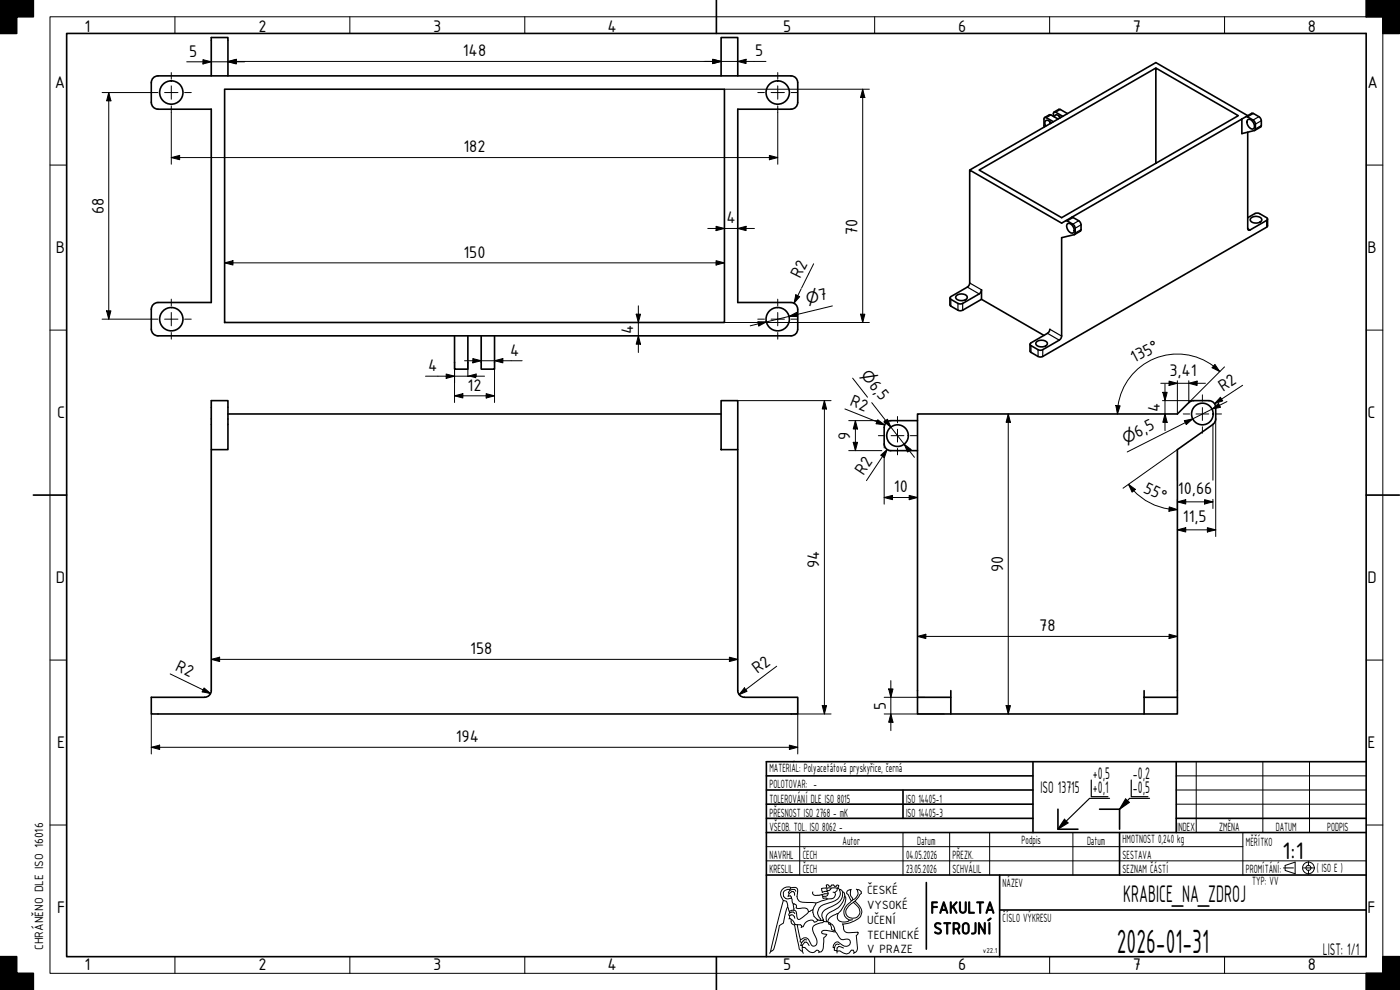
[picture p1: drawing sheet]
<svg xmlns="http://www.w3.org/2000/svg" width="420mm" height="297mm" viewBox="0 0 420 297" stroke-linecap="round" stroke-linejoin="round" font-family="sans-serif">
<!-- layer: Viditelna silna -->
<g fill="none" stroke="#000" stroke-width=".49">
<path d="M0 0h10v5h-5v5h-5M410 0h10v10h-5v-5h-5zM46 23.4l1.4-.6h190a2.02 2.02 0 0 1 2 2v6a1.99 1.99 0 0 1-2 2h-16v58h16a2.02 2.02 0 0 1 2 2v6a1.99 1.99 0 0 1-2 2h-190a2.02 2.02 0 0 1-2-2v-6a2.02 2.02 0 0 1 2-2h16v-58h-16a2.02 2.02 0 0 1-2-2v-6zM63.4 22.8v-11.5h5v11.5M67.4 26.8h150v70h-150zM216.4 22.8v-11.5h5v11.5M313.5 35.3l1.7-.9 2.3 1.3M315 36.5l.2 .6M315.4 36.9a1 1 0 0 0-.7-.8 1 1 0 0 0-1.1 .4l.2 1.4M316.1 36.5l-2.1-1.2h-.5l-.2 .4 .1 2.4M316.1 34.9l.1-1.1 .4-.2 2.4 1.3M316.3 33.6l1.7-.8 2.4 1.3"/>
<path d="M316.4 35.1l.1-.4a1.06 1.06 0 0 1 1.8 .6M317.8 34.8l.3 .6M346.9 20.4l-53 30.6 24.7 14.3 53-30.6-24.7-14.3v28.6M372.7 35.7l3.2-1.7 2.2 1.2a2.6 2.6 0 0 1 .4 2.5l-.2 .4-1.7 1M372.7 35.7l-51.1 29.5M373.9 35l.5 .1 1.9 1.1a2.61 2.61 0 0 1 .5 2.5l-.3 .5-3.8 .9v-4.4M374.5 39.7v29.2l.7 .1 4.9-2.9 .3-.4-.3-.4-2.1-1.2-.7-.2-.7 .2-2.1 1.2M374.5 34.7l-27.6-15.9-55.9 32.2M374.5 35.9a1.85 1.85 0 0 1 1.7 2.7 1.84 1.84 0 0 1-1.7-2.7zM319.8 66.2l.5 .1 1.9 1.2a2.67 2.67 0 0 1 .5 2.4l-.3 .5-3.8 .9v29.5l-.2 .7-.5 .6-5.3 2.9-1.1-.1-2.3-1.4 .2-.6 5.2-3.1 .5-1M320.4 67.1a1.84 1.84 0 0 1 1.7 2.7 1.84 1.84 0 0 1-1.7-2.7zM321.6 65.2l.5 .1 1.9 1.2a2.61 2.61 0 0 1 .4 2.4l-.2 .4-1.7 1.1"/>
<path d="M321.6 65.2l-3 1.7-27.6-15.9v34.3l-.7 .8-4.9 2.9-.3 .4 .3 .4 2.1 1.2 1.1 .2 5.3-3 .5-.6 .2-.7v2.9M375.5 65.3l1.5-.4a1.46 1.46 0 0 1 1.7 1.2 2.12 2.12 0 0 1-3.5-.1zM380.4 65.7v2.1l-.3 .4-67.2 38.8-1 .1-2.7-1.5-.1-2.3M285.1 89.4v2.3l2.4 1.4 .7 .2 .7-.2 5.7-3.3M287.1 88.6l1.5-.4a1.46 1.46 0 0 1 1.7 1.1 2.11 2.11 0 0 1-3.5-.1zM294.6 89.8l18.7 10.8M136.4 100.8v10h4v-10M144.4 100.8v10h4v-10M311.2 102.5l1.5-.4a1.13 1.13 0 0 1 1.2 .2 1.13 1.13 0 0 1 .3 1.2 2.19 2.19 0 0 1-3.4-.4zM63.4 120.2h5v14.7h-5zM63.4 134.9v72.3a1.99 1.99 0 0 1-2 2M68.4 124.2h148"/>
<path d="M216.4 120.2h5v14.7h-5zM221.4 134.9v72.3a1.99 1.99 0 0 0 2 2M265.4 133.2a1.99 1.99 0 0 0 2 2h8M275.4 126.2h-8a1.99 1.99 0 0 0-2 2v5M364 127.4l-10.7 7.5v74.3M364.8 125.7l-.3 1.1-.5 .5M364.9 125.7l-.1-3.5a1.99 1.99 0 0 0-2-2l-5.4 .2-4.1 3.8h-77.9v85M61.4 209.2h-16v5h194v-5h-16M275.4 209.2h10v5h-10zM285.4 207.2v2M285.4 214.2h58M343.4 209.2h9.9"/>
<path d="M343.4 209.2v5h9.9v-5M343.4 207.2v2M230 237h80M230 232.8h80M271 237v8.5M310 228.5v21.3M230 245.5h80M230 241.3h80M317.5 242.8v6h6M330 242.8h6v6M353 245.5h57M0 287h5v5h5v5h-10"/>
<path d="M410 292h5v-5h5v10h-10z"/>
<circle cx="51.4" cy="27.8" r="3.5"/>
<circle cx="233.4" cy="27.8" r="3.5"/>
<circle cx="51.4" cy="95.8" r="3.5"/>
<circle cx="233.4" cy="95.8" r="3.5"/>
<circle cx="269.4" cy="130.7" r="3.2"/>
<circle cx="360.8" cy="124.2" r="3.2"/>
</g>
<g fill="none" stroke="#000" stroke-width=".35">
<path d="M315.4 34.5l-1.4 .8M318.2 32.9l-1.4 .8M376.2 34.1l-1.8 1M377.8 35l-1.7 1M378.5 36.2l-1.7 1M378.5 37.7l-1.7 1M322.1 65.3l-1.8 1M323.7 66.2l-1.7 1.1M324.4 68.9l-1.7 1M324.4 67.5l-1.7 1M374.5 68.6l.7 .4M380.1 66.1v2.1"/>
<path d="M285.4 89.8v2.1M287.5 91v2.1M288.9 91v2.1M290.3 86.1l3.6 2.1M291 84.9l3.6 2M315.1 98.8l3.5 2M309.4 103.7v2M311.5 104.9v2.1M312.9 104.9v2.1M314.4 100l3.5 2.1M327.5 234v5h5M333 239.5h-6l-9.5 9.3"/>
<path d="M337.8 239.7l-1.8 3.1M339.5 234v5h5M345 239.5h-6l-3 3.3 2.9-2.1M319.5 245.8l-2 3 3-1.9"/>
</g>
<g fill="#000">
<path d="M0 0h10v5h-5v5h-5z" fill-rule="evenodd"/>
<path d="M410 0h10v10h-5v-5h-5z" fill-rule="evenodd"/>
<path d="M0 287h5v5h5v5h-10z" fill-rule="evenodd"/>
<path d="M410 292h5v-5h5v10h-10z" fill-rule="evenodd"/>
</g>
<!-- layer: Viditelna tenka -->
<path d="M319.5 245.8l1 1.1-3 1.9zM337.8 239.7l1.1 1-2.9 2.1z" fill="#000"/>
<g fill="none" stroke="#000" stroke-width=".3">
<path d="M15 5h400v287h-400zM52.5 5v5M105 5v5M157.5 5v5M262.5 5v5M315 5v5M367.5 5v5M15 49.5h5M410 49.5h5M15 99h5M410 99h5M15 198h5"/>
<path d="M410 198h5M337.8 239.7l1.1 1M359 228.5v21.3M379 228.5v21.3M393 228.5v21.3M15 247.5h5M230 254h143M297 249.8v12.7M319.5 245.8l1 1.1M410 247.5h5M52.5 287v5M105 287v5"/>
<path d="M157.5 287v5M262.5 287v5M315 287v5M367.5 287v5"/>
</g>
<!-- layer: Ramecek -->
<path d="M20 10h390v277h-390zM215 0v10M10 148.5h10M410 148.5h10M215 287v10" fill="none" stroke="#000" stroke-width=".49"/>
<!-- layer: LEV CVUT -->
<g fill="none" stroke="#000" stroke-width=".3">
<path d="M235.1 270.2l-3.8 15.3a1.34 1.34 0 0 0 1.1-1.3l1.5-6.4 1.2-.8 .2-1.1a8.5 8.5 0 0 1 1.1-3.7M236.4 272.2l.5 1.3M236.6 268.8l-.1 .2M236.9 268.1l.7-.6h.5l.4 .5v.6M237 273.7l.1 .1M237 273.8l-.3 .7 .1 .2a1.1 1.1 0 0 1 1.7 .8M237 274.8v.8l-.2 .1M237 275.6l.9 .5 .7 1.3 .7 .1M237.1 267.1l1.4-.2 .3 .5M237.1 267.1v-.2a1.5 1.5 0 0 0-2 1.6 1.5 1.5 0 0 0 2.4 1l-.3-.7h-.6M237.1 267.1l-.5 .7 .3 .3-.3 .7M237.1 273.8l1-.1 .4 .4"/>
<path d="M237.3 266.4l-.2 .5M237.4 275.9a1.21 1.21 0 0 0 1.1 1.7l.1-.2M237.5 269.5l.6 1.7M238.1 271.2l.8 .3v.9l1.3 .2a1.72 1.72 0 0 1 2.4 1l1.4-.6M238.1 271.2l.2 1.9h-.7l-.7 .4 .1 .2M238.3 273.1l.6 .4 .4 2.1a.52 .52 0 0 0 .9 .1l2.1-1.6 .3-.5M238.5 277.6l1.2 6a1.5 1.5 0 0 0 1.1 1.8l.3 .6M239.3 277.5h.9l.4 .3v.3M240.6 278.1l-.2 .2M244 273a2.72 2.72 0 0 0 1.3 2.9l.1 .2M244 267.6v.7a1.72 1.72 0 0 0 1.8 .3l1.8-.4h.9M244.9 271l-.9 2"/>
<path d="M245.4 276.1l-1 .6-.3-.5a2.42 2.42 0 0 0-3 1.8l-.5 .1M246.4 276.2h.5M246.6 268.4l.3 .5M246.8 267.7l.9-.3 .5 .1 .3 .7M246.8 267.7l-.1 .1M246.9 276.2h.3v.2l.8 .1M247.1 276v.1M247.2 276.4l-.3 .4-.7 .1a3 3 0 0 0-2.3 1.4 8.6 8.6 0 0 0 1.3 3.8 1.09 1.09 0 0 1-.2 1.5 1.09 1.09 0 0 1-1.5-.1 3.4 3.4 0 0 0-1.6-2.1h-.6l-1.1 .5-.9-4.4M248 276.5h.4M248.2 267.2l-.1-.7h3.2l-.1 .7-.6 .6M248.2 269.7a9.7 9.7 0 0 1-6 1.1 2.4 2.4 0 0 1-2.9-1.1v-3.1a1.65 1.65 0 0 0-2-.2l-.1-.1a2.2 2.2 0 0 0-2.8 1.1 2.2 2.2 0 0 0 1 2.8l.4 .2a1.79 1.79 0 0 1 .6 1.8M248.2 267.2v.3"/>
<path d="M248.4 276.5l.3 .3M248.5 268.2l-.2 .5-.4 .2h-1l.1 .7 1-.2 .2 .3M248.7 276.8a2.95 2.95 0 0 1 1.9 2.3h-.5a1.11 1.11 0 0 1-.7-1.3l-.2-.4-.5-.2zM249.3 277.1l-.1 .3M249.4 266.5l-.6 .7h-.6M250 267.7l.6 .1a1.3 1.3 0 0 1-1 1.9h-1.4M250.6 279.1l1.7 2.6 .8 .2 1.1-.1a.93 .93 0 0 1 1 1 1.62 1.62 0 0 1-1.3 1.2 1.62 1.62 0 0 1-1.6-.8l-.8-.6a1.57 1.57 0 0 0-1.5 1.7l.5 .1 .3-1 .5-.2 .6 .2M250.7 279.5l-.5 .1a4.9 4.9 0 0 0-3.5-.2l-.1 .6 1.5 .4-.9 1-.1 2.2a2.38 2.38 0 0 1-.6 2l-.7 .1-.2-.5-.5-.1a1.66 1.66 0 0 1-2.8-.1 1.2 1.2 0 0 0-1.5-.7v-.7h-.6M251.3 266.5h.2M251.5 274.1a6.2 6.2 0 0 0-2.9 1.8l-.2 .6M251.5 266.5l.3-.8-.3-.1-.3-.1-.3 .4h-.4l-.3-.4h-.6l-.3 .4h-.4l-.4-.4h-.3h-.2v1l-1.4 .1 .2 1.1M251.5 274.1a1.74 1.74 0 0 0 .1 2.1 1.74 1.74 0 0 0 2 .4l.9-.1 .3-.4"/>
<path d="M251.5 266.5l.5 .4M252 267a2.49 2.49 0 0 1-2.1 3.6 6.6 6.6 0 0 0-4.1 1.8 2.45 2.45 0 0 0 .4 3.3l.2 .5-1-.1M252.1 266.9l-.1 .1M252.1 266.9l1.2 .9 .2 1.2M252.8 277.2l.2 .1M252.9 267.6a4 4 0 0 1-3.1 4.3 4.3 4.3 0 0 0-3.1 2.1 2.11 2.11 0 0 0 .4 2l-.2 .2M253 277.3l.2 .7a1.43 1.43 0 0 0 1.5 1.9l2.6-.2 .2 .2-.2-.2M253.5 269l.3 .4a6 6 0 0 1-2.3 4.7M253.5 269a6.4 6.4 0 0 1-4.4 4.7 2.17 2.17 0 0 0-1.1 2.8M254.2 267.4l.9-.5 .3 2.1a.9 .9 0 0 1 .4 1.1l-.3 .2-.9-1.9-.5-.3zM255.3 266.9v.1M255.5 266.9h-.4"/>
<path d="M255.5 270.3l-.3 .4a3.4 3.4 0 0 0-1.6 4.2l1.2 1.2M255.9 276l-1.1 .1M256.6 270.4a5.2 5.2 0 0 1 2.1 3.3 3.1 3.1 0 0 1-2.3 2.7l-1.8 .6-1.6 .3M257 266.8l.3 .1M257.3 266.9a.89 .89 0 0 1 1.1 .5 .89 .89 0 0 1-.5 1.2l-.3 .7-1.5 1.5a3.9 3.9 0 0 0-2.3 3 2.15 2.15 0 0 0 3.4 1.4 2.15 2.15 0 0 0-.2-3.6l-.9-.8M257.3 266.9a2.11 2.11 0 0 1-1.3 3M257.5 279.9l-.5 .8 .3 3.8a1.22 1.22 0 0 1-1 1.3l-.3-.7h-.5l-.7 .8a2.57 2.57 0 0 1-2.8-.6l-.8 .1M231.3 285.5l-.3 .5M240.2 281.9l-.1 .7 .5 .2 .8-.9 .7 .1M240.6 282.8l-.2 .8M240.8 283.6l.7-.9h.5l.8 1M240.8 284.1l.2 .2"/>
<path d="M240.8 284.3v1.1M245.8 285.7l-.1 .1M250.5 284.4l-.1 .7 .7 .1M251.1 285.2l.1 .2M251.2 285.4v.5M253.2 284.5a1.36 1.36 0 0 0-2 0l-.1 .7M256.3 285.8l-.2 .2"/>
</g>
<!-- layer: Osa -->
<g fill="none" stroke="#000" stroke-width=".3">
<path d="M45.4 27.8h2M49.4 27.8h4M51.4 21.8v2M51.4 25.8v4M51.4 31.8v2M55.4 27.8h2M227.4 27.8h2M231.4 27.8h4M233.4 21.8v2M233.4 25.8v4M233.4 31.8v2M237.4 27.8h2"/>
<path d="M45.4 95.8h2M49.4 95.8h4M51.4 89.8v2M51.4 93.8v4M51.4 99.8v2M55.4 95.8h2M227.4 95.8h2M231.4 95.8h4M233.4 89.8v2M233.4 93.8v4M233.4 99.8v2M237.4 95.8h2"/>
<path d="M360.9 118.5v1.9M263.6 130.7h1.9M267.4 130.7h3.9M269.4 125v1.9M269.4 128.8v3.8M269.4 134.5v2M273.2 130.7h1.9M355.1 124.2h1.9M358.9 124.2h3.9M360.9 122.3v3.8M360.9 128v2M364.7 124.2h1.9"/>
<path d="M392.7 258.5v1.3M385.2 260.4h3M391.2 260.4h3M392.7 261.1v1.2"/>
</g>
<!-- layer: Viditelna silna -->
<g fill="none" stroke="#000" stroke-width=".3">
<path d="M353 237h57M353 232.8h57M353 241.3h57M388.7 258.7v3.5l-3-1v-1.5"/>
<circle cx="392.7" cy="260.4" r="1.75"/>
<circle cx="392.7" cy="260.4" r=".75"/>
</g>
<path d="M230 258.3h180M240 249.8v12.7M271 249.8v12.7M285 249.8v12.7M322 249.8v12.7M373 249.8v12.7M388.7 258.7l-3 1" fill="none" stroke="#000" stroke-width=".3"/>
<!-- layer: LEV CVUT -->
<path d="M278 264.8v20" fill="none" stroke="#000" stroke-width=".49"/>
<path d="M353 228.5v21.3M410 228.5h-180v58.5M230 249.8h180M336 249.8v12.7M230 262.5h180M300 273h110M300 262.5v24.5" fill="none" stroke="#000" stroke-width=".49"/>
<g fill="none" stroke="#000" stroke-width=".3">
<path d="M56 18.5h17.4M60.9 17.9l2.5 .6-2.5 .7zM68.4 18.4l2.5-.6v1.3zM68.4 18.5l2.5-.6v1.3zM68.4 18.4h161.5M213.9 17.8l2.5 .6-2.5 .7zM221.4 18.4l2.5-.6v1.3zM30.6 27.8h14.8M32.6 27.8l.7 2.5h-1.3zM32.6 27.8v68M51.4 33.8v15.5M217.4 26.8h15.9"/>
<path d="M233.4 33.8v15.5M233.5 26.8h27.4M258.9 26.8l.7 2.5h-1.3zM258.9 26.8v70M51.4 47.3l2.5-.7v1.3zM51.4 47.3h182M230.9 46.6l2.5 .7-2.5 .6zM67.4 78.9l2.5-.7v1.3zM67.4 78.9h150M212.4 68.6h14M214.9 78.2l2.5 .7-2.5 .6zM214.9 67.9l2.5 .7-2.5 .6z"/>
<path d="M221.4 68.6l2.5-.7v1.3zM244.2 79.1l-3.6 7.3M30.6 95.8h14.8M32 93.3h1.3l-.7 2.5zM190.9 94.3h1.3l-.6 2.5zM191.6 91.8v14M217.4 96.8h10.2M227.4 96.5l2.6 .1-2.3 1.2zM229.9 96.8h3.4M233.5 96.8h27.4M236.8 94.9l2.3-1.2 .3 1.3zM238.8 88.4l1.2 .6-1.7 2z"/>
<path d="M239.2 94.3l-14.1 3.5M240.4 86.7l-2.1 4.3M249.8 91.8l-13 3.1M258.3 94.3h1.3l-.7 2.5zM127.7 112.9h17.7M133.9 112.2l2.5 .7-2.5 .6zM136.4 118.8l2.5-.7v1.3zM136.4 118.8h12M136.4 108.8v12M139.4 108.2h17.3M140.4 108.8v4.2M140.8 113l-.4-.1 2.5-.7v.8"/>
<path d="M141.9 107.6l2.5 .6-2.5 .7zM145.9 118.1l2.5 .7-2.5 .6zM148.4 108.2l2.5-.6v1.3zM148.4 108.8v12M191.6 100.8l.6 2.5h-1.3zM255.9 113.5l4.4 5.7M348.4 115h13.4M349 117.7h1.3l-.7 2.5zM349.6 115.2v14M350.9 114.3l2.4 .7-2.4 .7zM353.3 114.2v10M356.8 115l2.5-.7v1.4z"/>
<path d="M364.6 109.3l1.5 2.2-2.3-1.2zM366.1 111.5a18 18 0 0 0-19.6-3.9 18 18 0 0 0-11.1 16.6M366.3 119.2l.7 1.1-2.5 .8zM367.5 110.1l-10.7 10.7v-6.6M372.9 115.6l-8.4 5.5M221.4 120.2h28M247.4 120.2l.7 2.5h-1.3zM247.4 120.2v94M253.6 122.7l11.9 4.8M254.7 126.2h8.7M254.7 135.2h9.9M256.1 132.7h1.3l-.7 2.5z"/>
<path d="M256.7 126.2l.7 2.5h-1.3zM256.7 126.2v9M261.6 120.8l12.8 16.4M263.4 125.9l2.1 1.6-2.6-.4zM264.3 136.6l1.9-1.7-.8 2.4zM265.3 126.6l1-.8 1.1 2.3zM265.4 133.2v1.2M265.4 137.2v14.1M265.4 126.2h.5M266.2 134.9l-6.2 9.3M266.6 135.2h.8M267.3 126.2h.1"/>
<path d="M271.4 133.3l2 1.5-1 .8zM302.6 124.2l.6 2.5h-1.3zM302.6 124.2v90M334.9 121.7l1.3 .1-.8 2.4zM348.9 120.2h9.3M349.6 124.2l.7 2.5h-1.3zM355.4 126.2l2.5-.5-1.9 1.7zM357.9 125.7l-19.6 9.9M363.8 122.7l1.9-1.7 .6 1.2zM364 127.4v16.7M364.9 125.7v35.3M368.2 120.5l-12.5 6.3"/>
<path d="M265.4 149.3l2.5-.7v1.3zM265.4 149.3h10M272.9 148.6l2.5 .7-2.5 .6zM338.7 145.3l2.1 1.5-1 .9zM338.7 145.3a18 18 0 0 0 12.2 7.4M350.9 152.7l2.4 .2M350.9 152.1l2.4 .8-2.5 .5zM353.3 159l2.6-.7v1.3zM353.3 150.6l2.6-.7v1.3zM353.3 144.1v-9.2l-16.3 11.6M353.3 159h11.6M353.3 150.6h10.7"/>
<path d="M353.3 149.8v2.8M361.5 149.9l2.5 .7-2.5 .6zM362.3 158.3l2.6 .7-2.6 .6zM364 149.8v2.8M63.4 197.8l2.5-.6v1.3zM63.4 197.8h158M218.9 197.2l2.5 .6-2.5 .7zM233.1 199.9l-11.3 8.5M275.4 190.9l2.5-.6v1.3zM275.4 190.9h77.9M350.9 190.3l2.4 .6-2.4 .7zM45.4 214.2v12"/>
<path d="M51.1 202.2l12.1 5.9M61.2 206.4l2 1.7-2.5-.5zM223.4 206.4l.8 1-2.4 1zM237.4 214.2h12M239.4 214.2v12M246.8 211.7h1.3l-.7 2.5zM265.4 209.2h12M265.4 214.2h18M266.7 206.7h1.3l-.6 2.5zM267.4 214.2l.6 2.5h-1.3zM267.4 204.2v15M301.9 211.7h1.3l-.6 2.5z"/>
<path d="M45.4 224.2l2.5-.6v1.3zM45.4 224.2h194M236.9 223.6l2.5 .6-2.5 .7z"/>
</g>
<g fill="#000">
<path d="M60.9 17.9l2.5 .6-2.5 .7zM68.4 18.4l2.5-.6v1.3zM68.4 18.5l2.5-.6v1.3zM213.9 17.8l2.5 .6-2.5 .7zM221.4 18.4l2.5-.6v1.3zM32.6 27.8l.7 2.5h-1.3zM258.9 26.8l.7 2.5h-1.3zM51.4 47.3l2.5-.7v1.3zM230.9 46.6l2.5 .7-2.5 .6zM67.4 78.9l2.5-.7v1.3zM214.9 78.2l2.5 .7-2.5 .6zM214.9 67.9l2.5 .7-2.5 .6z"/>
<path d="M221.4 68.6l2.5-.7v1.3zM32 93.3h1.3l-.7 2.5zM190.9 94.3h1.3l-.6 2.5zM227.4 96.5l2.6 .1-2.3 1.2zM238.8 88.4l1.2 .6-1.7 2zM236.8 94.9l2.3-1.2 .3 1.3zM258.3 94.3h1.3l-.7 2.5zM133.9 112.2l2.5 .7-2.5 .6zM136.4 118.8l2.5-.7v1.3zM141.9 107.6l2.5 .6-2.5 .7zM140.4 112.9l2.5-.7v1.3zM145.9 118.1l2.5 .7-2.5 .6z"/>
<path d="M148.4 108.2l2.5-.6v1.3zM191.6 100.8l.6 2.5h-1.3zM349 117.7h1.3l-.7 2.5zM350.9 114.3l2.4 .7-2.4 .7zM356.8 115l2.5-.7v1.4zM364.6 109.3l1.5 2.2-2.3-1.2zM366.3 119.2l.7 1.1-2.5 .8zM247.4 120.2l.7 2.5h-1.3zM256.1 132.7h1.3l-.7 2.5zM256.7 126.2l.7 2.5h-1.3zM263.4 125.9l2.1 1.6-2.6-.4zM265.3 126.6l1-.8 1.1 2.3z"/>
<path d="M264.3 136.6l1.9-1.7-.8 2.4zM271.4 133.3l2 1.5-1 .8zM302.6 124.2l.6 2.5h-1.3zM334.9 121.7l1.3 .1-.8 2.4zM349.6 124.2l.7 2.5h-1.3zM355.4 126.2l2.5-.5-1.9 1.7zM363.8 122.7l1.9-1.7 .6 1.2zM265.4 149.3l2.5-.7v1.3zM272.9 148.6l2.5 .7-2.5 .6zM338.7 145.3l2.1 1.5-1 .9zM350.9 152.1l2.4 .8-2.5 .5zM353.3 159l2.6-.7v1.3z"/>
<path d="M353.3 150.6l2.6-.7v1.3zM361.5 149.9l2.5 .7-2.5 .6zM362.3 158.3l2.6 .7-2.6 .6zM63.4 197.8l2.5-.6v1.3zM218.9 197.2l2.5 .6-2.5 .7zM275.4 190.9l2.5-.6v1.3zM350.9 190.3l2.4 .6-2.4 .7zM61.2 206.4l2 1.7-2.5-.5zM223.4 206.4l.8 1-2.4 1zM246.8 211.7h1.3l-.7 2.5zM266.7 206.7h1.3l-.6 2.5zM267.4 214.2l.6 2.5h-1.3z"/>
<path d="M301.9 211.7h1.3l-.6 2.5zM45.4 224.2l2.5-.6v1.3zM236.9 223.6l2.5 .6-2.5 .7z"/>
</g>
<text font-size="10.9" x="335.2" y="286">2026-01-31</text>
<g font-size="7.7">
<text x="384.7" y="257.8">1:1</text>
<text x="337.1" y="270.5">KRABICE_NA_ZDROJ</text>
</g>
<g font-size="5.4">
<text x="25.4" y="9.6">1</text>
<text x="77.5" y="9.6">2</text>
<text x="130" y="9.6">3</text>
<text x="182.4" y="9.6">4</text>
<text x="235" y="9.6">5</text>
<text x="287.5" y="9.6">6</text>
<text x="340" y="9.6">7</text>
<text x="392.5" y="9.6">8</text>
<text x="56.8" y="17">5</text>
<text x="138.9" y="16.9">148</text>
<text x="226.7" y="16.9">5</text>
<text x="16.4" y="26.5">A</text>
<text x="410.4" y="26.5">A</text>
<text x="139.1" y="45.8">182</text>
<text x="31.1" y="64.2" transform="rotate(-90 31.1 64.2)">68</text>
<text x="218" y="67">4</text>
<text x="257.4" y="70.5" transform="rotate(-90 257.4 70.5)">70</text>
<text x="16.8" y="76">B</text>
<text x="139.1" y="77.3">150</text>
<text x="410.4" y="76">B</text>
<text x="240.1" y="83.8" transform="rotate(-64 240.1 83.8)">R2</text>
<text x="246.1" y="90.2" transform="rotate(-14 246.1 90.2)">7</text>
<text x="190.1" y="100.2" transform="rotate(-90 190.1 100.2)">4</text>
<text x="153.1" y="106.7">4</text>
<text x="128.5" y="111.3">4</text>
<text x="340.4" y="108.9" transform="rotate(-28 340.4 108.9)">135°</text>
<text x="350.9" y="112.8">3,41</text>
<text x="140.3" y="117.2">12</text>
<text x="260.7" y="115.7" transform="rotate(52 260.7 115.7)">6,5</text>
<text x="367.1" y="117.6" transform="rotate(-33 367.1 117.6)">R2</text>
<text x="17.1" y="125.5">C</text>
<text x="254.9" y="121.6" transform="rotate(22 254.9 121.6)">R2</text>
<text x="348.1" y="123.6" transform="rotate(-90 348.1 123.6)">4</text>
<text x="410.4" y="125.5">C</text>
<text x="255.2" y="131.9" transform="rotate(-90 255.2 131.9)">9</text>
<text x="341.4" y="131.4" transform="rotate(-27 341.4 131.4)">6,5</text>
<text x="259.2" y="142.7" transform="rotate(-56 259.2 142.7)">R2</text>
<text x="268.3" y="147.8">10</text>
<text x="342.9" y="147.5" transform="rotate(27 342.9 147.5)">55°</text>
<text x="353.5" y="148.4">10,66</text>
<text x="355" y="156.8">11,5</text>
<text x="245.9" y="170.3" transform="rotate(-90 245.9 170.3)">94</text>
<text x="301.1" y="171.7" transform="rotate(-90 301.1 171.7)">90</text>
<text x="16.8" y="175">D</text>
<text x="410.4" y="175">D</text>
<text x="311.9" y="189.4">78</text>
<text x="141.1" y="196.3">158</text>
<text x="52.4" y="201.2" transform="rotate(26 52.4 201.2)">R2</text>
<text x="227.4" y="202.3" transform="rotate(-37 227.4 202.3)">R2</text>
<text x="265.8" y="212.9" transform="rotate(-90 265.8 212.9)">5</text>
<text x="17.1" y="224.5">E</text>
<text x="136.8" y="222.7">194</text>
<text x="410.4" y="224.5">E</text>
<text x="328" y="233.6">+0,5</text>
<text x="340" y="233.6">-0,2</text>
<text x="312.3" y="237.8">ISO 13715</text>
<text x="328" y="237.8">+0,1</text>
<text x="340" y="237.8">-0,5</text>
<text x="17.1" y="274">F</text>
<text x="279.3" y="274">FAKULTA</text>
<text x="410.4" y="274">F</text>
<text x="280.1" y="280.3">STROJNÍ</text>
<text x="397" y="286.5">LIST: 1/1</text>
<text x="25.4" y="290.9">1</text>
<text x="77.5" y="290.9">2</text>
<text x="130" y="290.9">3</text>
<text x="182.4" y="290.9">4</text>
<text x="235" y="290.9">5</text>
<text x="287.5" y="290.9">6</text>
<text x="340" y="290.9">7</text>
<text x="392.5" y="290.9">8</text>
</g>
<g font-size="4.6">
<text x="242.3" y="91.1" transform="rotate(-14 242.3 91.1)">⌀</text>
<text x="258.2" y="112.6" transform="rotate(52 258.2 112.6)">⌀</text>
<text x="337.9" y="133.1" transform="rotate(-27 337.9 133.1)">⌀</text>
</g>
<g font-size="3.9">
<text x="230.9" y="231.5">MATERIÁL: Polyacetátová pryskyřice, černá</text>
<text x="230.9" y="236.5">POLOTOVAR: -</text>
<text x="230.9" y="245">PŘESNOST ISO 2768 - mK</text>
<text x="230.9" y="240.8">TOLEROVÁNÍ DLE ISO 8015</text>
<text x="271.9" y="245">ISO 14405-3</text>
<text x="271.9" y="240.8">ISO 14405-1</text>
<text x="230.9" y="249.3">VŠEOB. TOL. ISO 8062 -</text>
<text x="353.4" y="249.3">I</text>
<text x="353.8" y="249.3">NDEX</text>
<text x="365.9" y="249.3">ZMĚNA</text>
<text x="382.9" y="249.3">DATUM</text>
<text x="398.3" y="249.3">PODPIS</text>
<text x="230.9" y="257.8">NAVRHL</text>
<text x="240.9" y="257.8">ČECH</text>
<text x="252.9" y="253.5">Autor</text>
<text x="271.9" y="257.8">04.05.2026</text>
<text x="275.2" y="253.5">Datum</text>
<text x="285.9" y="257.8">PŘEZK.</text>
<text x="306.6" y="253.2">Podpis</text>
<text x="326.2" y="253.5">Datum</text>
<text x="336.9" y="252.8">HMOTNOST 0,240 kg</text>
<text x="336.9" y="257.8">SESTAVA</text>
<text x="373.9" y="253.8">MĚŘÍTKO</text>
<text x="230.9" y="262">KRESLIL</text>
<text x="240.9" y="262">ČECH</text>
<text x="271.9" y="262">23.05.2026</text>
<text x="285.9" y="262">SCHVÁLIL</text>
<text x="336.9" y="262">SEZNAM ČÁSTÍ</text>
<text x="373.9" y="262">PROMÍTÁNÍ:</text>
<text x="395.2" y="261.8">( ISO E )</text>
<text x="260.2" y="268.2">ČESKÉ</text>
<text x="300.9" y="266">NÁZEV</text>
<text x="375.8" y="265.5">TYP: VV</text>
<text x="260.2" y="272.7">VYSOKÉ</text>
<text x="260.2" y="277.1">UČENÍ</text>
<text x="260.2" y="281.6">TECHNICKÉ</text>
<text x="300.9" y="276.5">ČÍSLO VÝKRESU</text>
<text x="13" y="285" transform="rotate(-90 13 285)">CHRÁNĚNO DLE ISO 16016</text>
<text x="260.2" y="286">V PRAZE</text>
</g>
<text font-size="2.3" x="295" y="286">v22.1</text>
</svg>
